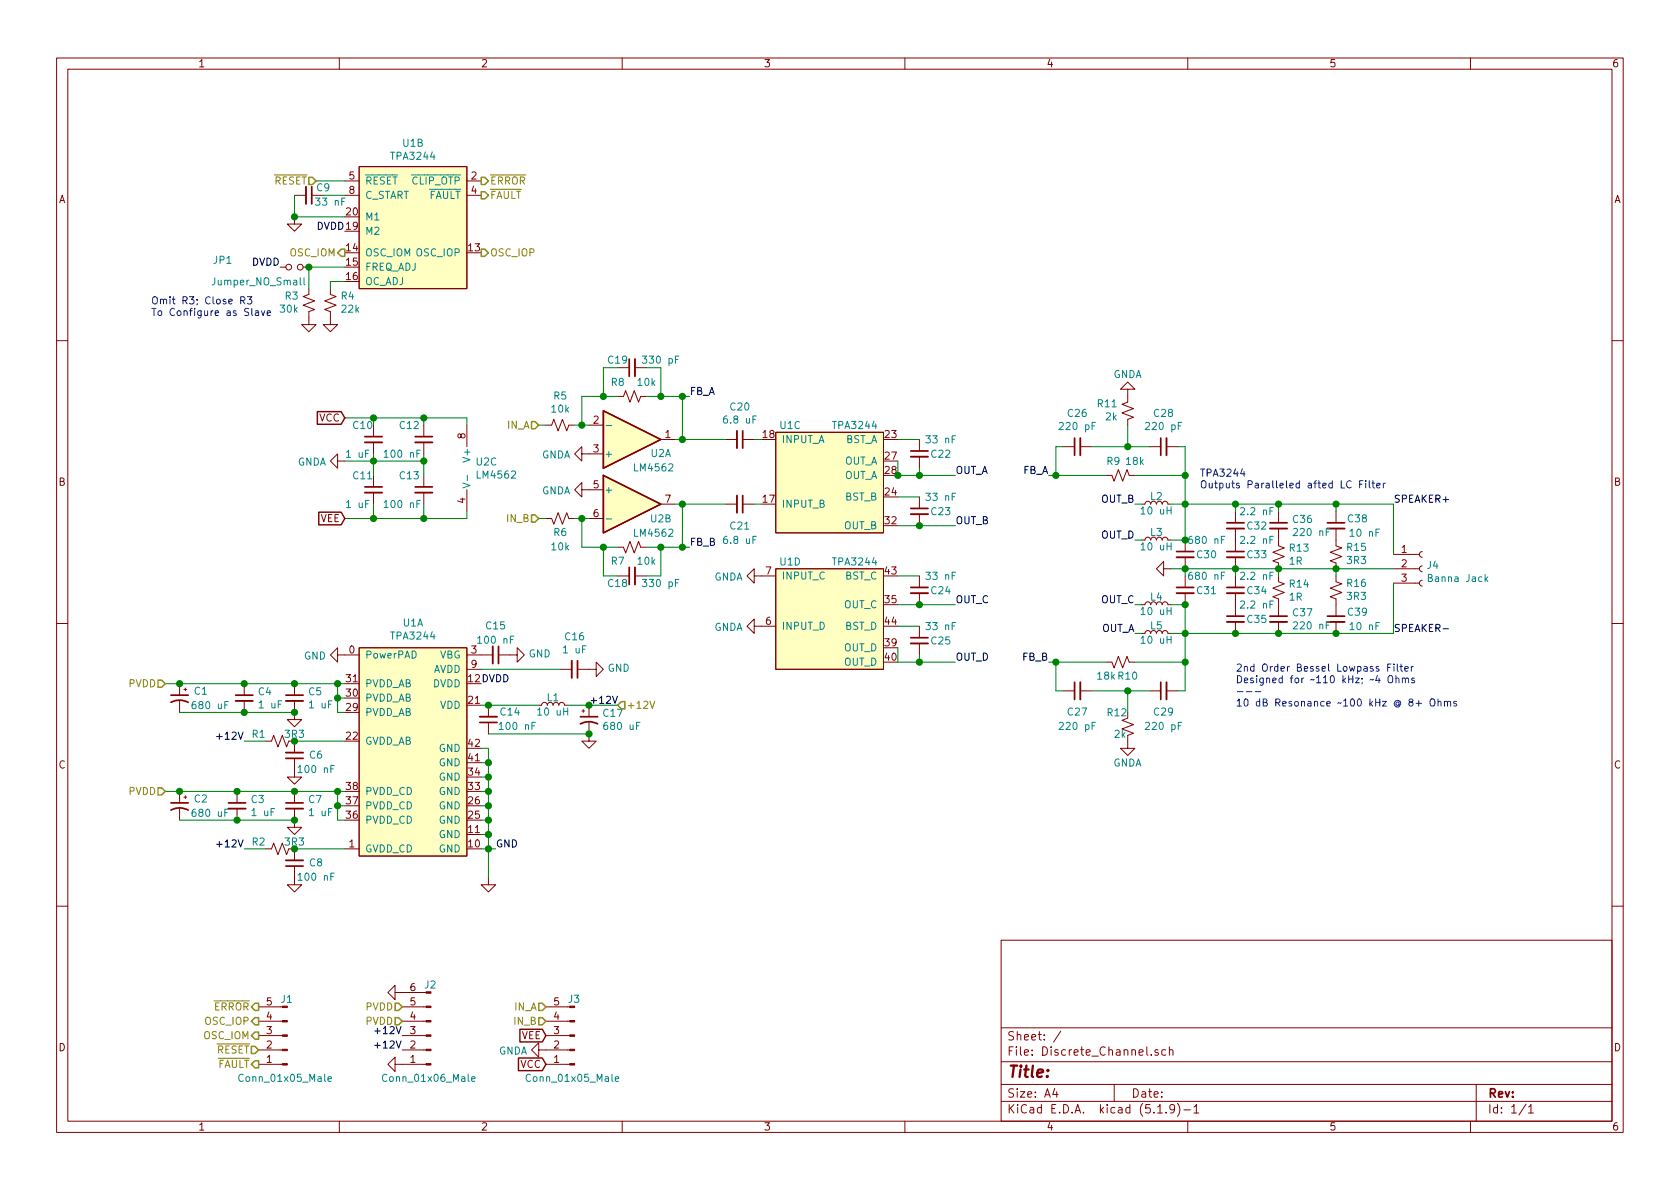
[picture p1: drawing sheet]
<svg xmlns="http://www.w3.org/2000/svg" width="297mm" height="210mm" viewBox="0 0 297 210" stroke-linecap="round" stroke-linejoin="round" font-family="sans-serif">
<g fill="none" stroke="#840000" stroke-width=".18">
<path d="M10 10.3h277v189.9h-277zM12 12.2h273v186.1h-273zM60 10.3v1.9M110 10.3v1.9M160 10.3v1.9M210 10.3v1.9M260 10.3v1.9M52.1 38.3v1.3h1.2l-1.2 1.3-1.3-1.3h1.3M52.1 34.5h2M55.1 34.5h2M61 34.5h2.5M61 32h2.5"/>
<path d="M63.5 29.5h19v21.5h-19zM82.5 34.5h2.6M82.5 32h2.6M49.5 47.2h1M53.6 47.2h1M54.6 51v1.1l-1 .3 2 .8-2 .8 2 .7-1 .4v2.3h1.3l-1.3 1.3-1.3-1.3h1.3M58.4 51v1.1l1 .3-2 .8 2 .8-2 .7 1 .4v2.3h1.3l-1.3 1.3-1.3-1.3h1.3M10 60.2h2M66 75.2v2M66 78.2v2.1M74.9 75.2v2M74.9 78.2v2.1"/>
<path d="M82.5 75.2v3.8M96.5 75.2h1l.4-1 .8 2 .7-2 .8 2 .4-1h1M104.1 75.2h2.6M109.2 70.1h1l.4-1 .8 2 .7-2 .8 2 .4-1h1M109.2 65h2.1M112.3 65h2M116.8 77.7h2.6M128.3 77.7h2M131.3 77.7h2M137.2 76.4h19v17.8h-19zM162.6 77.7v2.1M188 79h2"/>
<path d="M191 79h2M199.4 68.8h1.3l-1.3-1.2-1.3 1.2h1.3v2.3l-1 .4 2 .8-2 .7 2 .8-1 .4v1M203.2 79h2M206.2 79h2.1M285 60.2h2M59.7 81.5v-1.2l-1.3 1.2 1.3 1.3v-1.3h1.3M66 84.1v2M66 87.1v2M74.9 84.1v2M74.9 87.1v2M82.5 86.6v3.8M96.5 91.7h1l.4 1 .8-2 .7 2 .8-2 .4 1h1"/>
<path d="M102.9 86.6v-1.3l-1.3 1.3 1.3 1.3v-1.3h3.8M102.9 80.3v-1.3l-1.3 1.3 1.3 1.2v-1.2h3.8M104.1 91.7h2.6M109.2 96.8h1l.4 1 .8-2 .7 2 .8-2 .4 1h1M116.8 89.1h2.6M128.3 89.1h2M131.3 89.1h2M162.6 80.8v2M162.6 87.9v2M162.6 90.9v2.1M195.6 84.1h1l.4 1 .7-2 .8 2 .8-2 .3 1h1.1M202.4 95.5l.2-.3 .2-.2 .5 .1 .2 .4 .1-.3 .3-.2 .4 .1 .2 .4 .1-.3 .3-.2 .4 .1 .2 .4 .2-.4 .4-.1 .3 .2 .1 .3"/>
<path d="M202.4 89.1l.2-.3 .2-.2 .5 .2 .2 .3 .1-.3 .3-.2 .4 .2 .2 .3 .1-.3 .3-.2 .4 .2 .2 .3 .2-.4 .4-.1 .3 .2 .1 .3M209.5 95.5v2M209.5 98.5v2.1M218.4 90.4v2.1M218.4 93.5v4M218.4 98.5v2.1M226.1 93.5v3l1 .4-2.1 .8 2.1 .7-2.1 .8 1.1 .4v1M226.1 90.4v2.1M236.2 93.5v3l1 .4-2 .8 2 .7-2 .8 1 .4v1M236.2 90.4v2.1M246.4 98h4.6M251.5 97.5l-.3 .1-.2 .4 .1 .3 .4 .2"/>
<path d="M10 110.3h2M59.7 115.8v-1.3l-1.3 1.3 1.3 1.3v-1.3h3.8M63.5 114.5h19v36.9h-19zM82.5 115.8h4.6M82.5 118.4h2.6M88.1 115.8h3.3v-1.3l1.3 1.3-1.3 1.3v-1.3M99.1 118.4h2M102.1 118.4h3.3v-1.3l1.3 1.3-1.3 1.2v-1.2M109.2 101.8h2.1M112.3 101.8h2M133.3 110.7v-1.2l-1.2 1.2 1.2 1.3v-1.3h3.9M133.3 101.8v-1.2l-1.2 1.2 1.2 1.3v-1.3h3.9"/>
<path d="M137.2 100.6h19v17.8h-19zM162.6 101.8v2.1M162.6 104.9v2M162.6 110.7v2.1M162.6 113.8v2M195.6 117.1h1l.4 1 .7-2 .8 2 .8-2 .3 1h1.1M202.4 112l.2-.3 .2-.2 .5 .1 .2 .4 .1-.3 .3-.2 .4 .1 .2 .4 .1-.3 .3-.2 .4 .1 .2 .4 .2-.4 .4-.1 .3 .2 .1 .3M202.4 106.9l.2-.3 .2-.2 .5 .1 .2 .4 .1-.3 .3-.2 .4 .1 .2 .4 .1-.3 .3-.2 .4 .1 .2 .4 .2-.4 .4-.1 .3 .2 .1 .3M205.7 100.6v-1.3l-1.2 1.3 1.2 1.2v-1.2h1.3M209.5 101.8v2.1M209.5 104.9v2M218.4 101.8v2.1"/>
<path d="M218.4 104.9v4.1M218.4 110v2M226.1 101.8v1.1l1 .3-2.1 .8 2.1 .8-2.1 .7 1.1 .4v3.1M226.1 110v2M236.2 101.8v1.1l1 .3-2 .8 2 .8-2 .7 1 .4v3.1M236.2 110v2M246.4 103.1h4.6M246.4 100.6h4.6M251.5 102.6l-.3 .1-.2 .3 .1 .4 .4 .2M251.5 100.1l-.3 .1-.2 .3 .1 .4 .4 .2M285 110.3h2M31.7 120.9v2"/>
<path d="M31.7 123.9v2.1M31.7 139.9v2.1M32.5 121.9h.5M32.8 121.7v.5M41.9 139.9v2.1M43.2 120.9v2M43.2 123.9v2.1M47 131.1h1l.4-1.1 .7 2.1 .8-2.1 .8 2.1 .4-1M52.1 123.9v3.3h1.2l-1.2 1.3-1.3-1.3h1.3M52.1 134.1v3.3h1.2l-1.2 1.3-1.3-1.3h1.3M52.1 120.9v2M52.1 131.1v2"/>
<path d="M52.1 139.9v2.1M86.4 124.7v2M86.4 127.8v2M95.8 124.7l.1-.3 .3-.2 .4 .1 .2 .4 .1-.3 .3-.2 .4 .1 .2 .4 .1-.3 .3-.2 .4 .1 .2 .4 .2-.4 .4-.1 .3 .2 .1 .3M102.9 125.7h.5M103.1 125.5v.5M104.1 127.8v3.3h1.3l-1.3 1.2-1.2-1.2h1.2M104.1 124.7v2M188 122.2h2M191 122.2h2M199.4 127l-1 .4 2 .7-2 .8 2 .8-1 .3M199.4 131.1v1.2h1.3l-1.3 1.3-1.3-1.3h1.3"/>
<path d="M203.2 122.2h2M206.2 122.2h2.1M31.7 143v2M32.5 141h.5M32.8 140.7v.5M41.9 143v2M47 150.1h1l.4-1 .7 2 .8-2 .8 2 .4-1M52.1 143v3.3h1.2l-1.2 1.3-1.3-1.3h1.3M52.1 153.2v3.3h1.2l-1.2 1.2-1.3-1.2h1.3M52.1 150.1v2M61 150.1h2.5M86.4 155.2v1.3h1.2l-1.2 1.2-1.3-1.2h1.3"/>
<path d="M10 160.2h2M45.7 178h4.2M69.8 175.5v-1.3l-1.2 1.3 1.2 1.3v-1.3h5.5M71.1 178h4.2M96.5 178h4.2M177 166.3h108v32h-108zM285 160.2h2M45.7 180.6h4.2M45.7 183.1h4.2M45.7 185.7h4.2M45.7 188.2h4.2M60 198.3v1.9"/>
<path d="M69.8 188.2v-1.3l-1.2 1.3 1.2 1.3v-1.3h5.5M71.1 180.6h4.2M71.1 183.1h4.2M71.1 185.7h4.2M95.2 185.7v-1.3l-1.2 1.3 1.2 1.2v-1.2h5.5M96.5 180.6h4.2M96.5 183.1h4.2M96.5 188.2h4.2M110 198.3v1.9M160 198.3v1.9M177 194.8h108M177 191.8h108"/>
<path d="M177 187.8h108M177 181.8h108M186.5 192.5l-.4 1h1M186.8 193v1M187.6 182.3l-1.3 2M197 191.8v3M203.6 186.5v.1M204.7 196.8h.8M204.7 185.7l-.3-.1-.2 .2 .1 .2 .4 .2v.3h-.5M206.1 185.7l-.4-.1-.3 .3 .1 .6 .2 .1 .4-.1M206.2 196.7v.1M206.8 185.7l.2-.1 .3 .1 .1 .9"/>
<path d="M206.8 185.1v1.5M207.7 196l-.1 .1a.48 .48 0 0 1-.6 .1l-.2-.2 .2-.6a.48 .48 0 0 1 .6 .1 1.27 1.27 0 0 1-.2 1.2l-.4 .1M208.2 195.1a1.71 1.71 0 0 1 0 2.3M209.3 196.3h1.2M210 198.3v1.9M211.1 195.8l.4-.5v1.5M211.1 196.8h.9M260 198.3v1.9M261 191.8v6.5M269.8 195.2l-1.2 2M270.3 195.8l.4-.5v1.5M270.3 196.8h.8"/>
<circle cx="51.1" cy="47.2" r=".51"/>
<circle cx="53.1" cy="47.2" r=".51"/>
</g>
<g fill="none" stroke="#840000" stroke-width=".33">
<path d="M54.1 33v3.1M64.5 78.2h3.1M73.4 78.2h3.1M112.3 63.5v3M130.3 76.2v3M191 77.5v3M206.2 77.5v3M64.5 87.1h3.1M73.4 87.1h3.1M130.3 87.6v3.1M161 90.9h3.1M161 80.8h3.1"/>
<path d="M208 98.5h3.1M216.9 98.5h3.1M216.9 93.5h3.1M224.5 93.5h3.1M234.7 93.5h3M87.1 114.3v3M101.1 116.8v3.1M112.3 100.3v3.1M161 104.9h3.1M161 113.8h3.1M208 104.9h3.1M216.9 104.9h3.1"/>
<path d="M216.9 110h3.1M224.5 110h3.1M234.7 110h3M41.7 123.9h3M50.5 123.9h3.1M50.5 133.1h3.1M84.8 126.7h3.1M191 120.6v3.1M206.2 120.6v3.1M40.4 143h3M50.5 152.1h3.1M50.5 143h3.1"/>
</g>
<g fill="none" stroke="#840000" stroke-width=".3">
<path d="M55.1 33v3.1M64.5 77.2h3.1M73.4 77.2h3.1M111.3 63.5v3M131.3 76.2v3M161 79.8h3.1M190 77.5v3M205.2 77.5v3M64.5 86.1h3.1M73.4 86.1h3.1M131.3 87.6v3.1M161 89.9h3.1"/>
<path d="M208 97.5h3.1M216.9 97.5h3.1M216.9 92.5h3.1M224.5 92.5h3.1M234.7 92.5h3M88.1 114.3v3M102.1 116.8v3.1M111.3 100.3v3.1M161 103.9h3.1M161 112.8h3.1M208 103.9h3.1M216.9 103.9h3.1"/>
<path d="M216.9 109h3.1M224.5 109h3.1M234.7 109h3M30.2 124.2a3.2 3.2 0 0 1 3.1 0M30.2 122.9h3.1M41.7 122.9h3M50.5 122.9h3.1M50.5 134.1h3.1M84.8 127.8h3.1M102.6 128a3.2 3.2 0 0 1 3.1 0M102.6 126.7h3.1M190 120.6v3.1"/>
<path d="M205.2 120.6v3.1M30.2 143.3a3.2 3.2 0 0 1 3.1 0M30.2 142h3.1M40.4 142h3M50.5 142h3.1M50.5 153.2h3.1"/>
</g>
<g fill="#840000" stroke="#840000" stroke-width=".18">
<path d="M100.7 177.9h.9v.3h-.9z"/>
<path d="M100.7 180.5h.9v.2h-.9z"/>
<path d="M100.7 183h.9v.3h-.9z"/>
<path d="M100.7 185.5h.9v.3h-.9z"/>
<path d="M100.7 188.1h.9v.2h-.9z"/>
<path d="M49.9 177.9h.9v.3h-.9z"/>
<path d="M49.9 180.5h.9v.2h-.9z"/>
<path d="M49.9 183h.9v.3h-.9z"/>
<path d="M49.9 185.5h.9v.3h-.9z"/>
<path d="M49.9 188.1h.9v.2h-.9z"/>
<path d="M75.3 175.4h.9v.2h-.9z"/>
<path d="M75.3 177.9h.9v.3h-.9z"/>
<path d="M75.3 180.5h.9v.2h-.9z"/>
<path d="M75.3 183h.9v.3h-.9z"/>
<path d="M75.3 185.5h.9v.3h-.9z"/>
<path d="M75.3 188.1h.9v.2h-.9z"/>
</g>
<path d="M53.7 49.1v1.1l.2 .2M107.2 75.3h1M81.8 85.4l1.3 .4-1.3 .5M82.6 84v1M107.2 91.8h1M262.7 102.4l.4 .4M263.1 102l-.5 .5M58 190.8l.6-.1-.1-.3h-.3l-.2 .2 .1 .6h.4M83.4 190.8l.6-.1-.1-.3h-.3l-.2 .2 .1 .6h.4M108.8 190.8l.6-.1-.1-.3h-.3l-.2 .2 .1 .6h.4" fill="none" stroke="#008484" stroke-width=".18"/>
<g fill="#ffffc2" stroke="#ffffc2" stroke-width=".18">
<path d="M106.7 84.1l10.1 5-10.1 5.1z"/>
<path d="M106.7 72.6l10.1 5.1-10.1 5.1z"/>
<path d="M63.5 29.5h19v21.5h-19z"/>
<path d="M63.5 114.5h19v36.9h-19z"/>
<path d="M137.2 100.6h19v17.8h-19z"/>
<path d="M137.2 76.4h19v17.8h-19z"/>
</g>
<path d="M56.1 72.8h4.2l.7 1.1-.7 1.1h-4.2zM106.7 72.6l10.1 5.1-10.1 5.1zM56.4 90.6h3.9l.7 1.1-.7 1.1h-3.9zM106.7 84.1l10.1 5-10.1 5.1zM91.7 187.1h4.2l.6 1.1-.6 1.1h-4.2zM91.9 182h4l.6 1.1-.6 1.1h-4z" fill="none" stroke="#840000" stroke-width=".25"/>
<g fill="none" stroke="#008400" stroke-width=".18">
<path d="M52.1 34.5v3.8h8.9M55.9 32h5.1M57.1 34.5h3.9M61 49.8h-2.6v1.2M61 47.2h-6.4v3.8M61 73.9h21.5v1.3M66 73.9v1.3M74.9 73.9v1.3M95.2 75.2h1.3M101.6 75.2h2.5M109.2 70.1h-6.3v5.1M109.2 65h-2.5v5.1"/>
<path d="M114.3 70.1h7.6M116.8 65v5.1M119.4 77.7h8.9M120.6 70.1v7.6M133.3 77.7h1.3M158.7 77.7h3.9M188 79h-1.3v5.1M193 79h10.2M199.4 75.2v3.8M208.3 79h1.2v16.5h-2.5M61 81.5h13.9M66 80.3v3.8"/>
<path d="M66 89.1v2.6M74.9 80.3v3.8M74.9 89.1v2.6M82.5 90.4v1.3h-21.5M95.2 91.7h1.3M101.6 91.7h2.5M102.9 91.7v5.1h6.3M106.7 96.8v5h2.5M114.3 96.8h7.6M116.8 96.8v5h-2.5M119.4 89.1h8.9M120.6 89.1v7.7"/>
<path d="M133.3 89.1h1.3M158.7 81.5v2.6h10.2M158.7 87.9h3.9M158.7 93h10.2M162.6 82.8v1.3M185.4 84.1h10.2M200.7 84.1h8.8M200.7 89.1h1.2M200.7 95.5h1.2M207 89.1h39.4v8.9M218.4 89.1v1.3M226.1 89.1v1.3"/>
<path d="M236.2 89.1v1.3M85.1 118.4h14M158.7 114.5v2.6h10.2M158.7 101.8h3.9M158.7 110.7h3.9M158.7 106.9h10.2M162.6 115.8v1.3M185.4 117.1h10.2M186.7 117.1v5.1h1.3M200.7 117.1h8.8M200.7 112h1.2M200.7 106.9h1.2"/>
<path d="M207 106.9h2.5v15.3h-1.2M207 100.6h39.4M209.5 100.6v1.2M218.4 100.6v1.2M226.1 100.6v1.2M236.2 100.6v1.2M246.4 103.1v8.9h-39.4M29.2 139.9h31.8M29.2 120.9h31.8M31.7 126h20.4M43.2 131.1h3.8M52.1 131.1h8.9"/>
<path d="M59.7 139.9v5.1h1.3M59.7 123.4h1.3M59.7 120.9v5.1h1.3M85.1 132.3h1.3v22.9M85.1 124.7h10.1M85.1 139.9h1.3M85.1 134.9h1.3M85.1 137.4h1.3M86.4 129.8h17.7M100.3 124.7h8.9M193 122.2h10.2M199.4 122.2v3.8"/>
<path d="M31.7 145h20.4M43.2 150.1h3.8M52.1 150.1h8.9M59.7 142.5h1.3M85.1 145h1.3M85.1 147.6h1.3M85.1 150.1h2.5M85.1 142.5h1.3"/>
</g>
<g fill="none" stroke="#848400" stroke-width=".25">
<path d="M54.6 31.4h.6l.7 .6-.7 .6h-.6zM85.1 31.4h.6l.7 .6-.7 .6h-.6zM85.1 33.9h.6l.7 .6-.7 .7h-.6zM59.7 44.7l.6-.6h.7v1.2h-.7zM85.1 44.1h.6l.7 .6-.7 .6h-.6zM94 74.5h.6l.6 .7-.6 .6h-.6zM94 91.1h.6l.6 .6-.6 .6h-.6zM27.9 120.3h.7l.6 .6-.6 .6h-.7zM27.9 139.3h.7l.6 .6-.6 .7h-.7zM109.9 124.1h.6v1.2h-.6l-.7-.6zM45.1 177.4h.6v1.3h-.6l-.7-.7zM69.8 177.4h.7l.6 .6-.6 .7h-.7z"/>
<path d="M69.8 180h.7l.6 .6-.6 .6h-.7zM95.2 180h.7l.6 .6-.6 .6h-.7zM95.2 177.4h.7l.6 .6-.6 .7h-.7zM44.4 185h.7l.6 .7-.6 .6h-.7zM44.4 188.2l.7-.6h.6v1.2h-.6zM44.4 180.6l.7-.6h.6v1.2h-.6zM45.1 182.5h.6v1.3h-.6l-.7-.7z"/>
</g>
<path d="M114.9 124l.4 1.3 .5-1.3" fill="none" stroke="#848400" stroke-width=".18"/>
<path d="M255.1 111.2h1M38.3 130.2h1M108.3 123.1l.4 1.3 .5-1.3M38.3 149.3h1M66.2 182.3h1M66.2 184.9h1" fill="none" stroke="#000" stroke-width=".18"/>
<g fill="none" stroke="#0000c2" stroke-width=".18">
<path d="M42.6 53.1l.7-.1v-.4l-.7-.1v1.2M42.9 53.1l.4 .6M43.7 52.5h.8l-.4 .5 .3 .1 .1 .4-.2 .2-.6-.1M45.2 55h.5v.8M45.7 55.3h-.4l-.2 .2 .2 .3 .4-.1M46.2 55l.3 .8 .3-.8M47.2 55.4l.6-.1v-.3h-.4l-.2 .1 .1 .6h.5M219.7 82.9l-.3 .9h.7M238.9 85.1a.6 .6 0 0 0-.9 .4 .6 .6 0 0 0 .6 .8l.3-.1M240.4 85.6h.4M241 85h-.6v1.3M241.5 85v.1"/>
<path d="M241.5 85.4v.9M242.1 85v1.1l.2 .2M242.6 85.4h.5M242.7 85v1.1l.4 .2M243.4 85.8l.6-.1v-.2l-.4-.1-.2 .2 .1 .6h.5M244.6 85.4v.9M244.9 85.4l-.2 .1-.1 .2M243.5 119.4l-.3 .9h.8M243.8 119.9v.8M245.4 118h.4M245.5 119.7a.45 .45 0 0 1 .7 0 .88 .88 0 0 1-.3 1h-.3a1.07 1.07 0 0 1-.1-1zM245.9 117.4h-.5v1.3"/>
<path d="M246.5 117.4v.1M246.5 117.9v.8M246.8 119.5v1.2M247 117.4v1.1l.2 .2M247.5 117.9h.5M247.7 117.4v1.1l.3 .2M248 119.9v.8M248.4 118.3l.6-.1-.1-.3h-.3l-.2 .1v.6h.5M249.5 117.9v.8M249.9 117.9l-.4 .2M250.1 120l-.3-.1-.2 .2 .1 .2 .4 .1v.3h-.5M218.8 122.3h1"/>
<path d="M220.4 122.3h.9M221.9 122.3h1M246.8 120l.2-.1 .3 .1v.7M248 120l.1-.1 .3 .1 .1 .7M248.5 120.1l.2-.2 .3 .1v.7M250.4 124.4h.9M250.9 123.9v1M252.9 123.8a.45 .45 0 0 1 .7 0 .88 .88 0 0 1-.2 1.1l-.4-.1a1.07 1.07 0 0 1-.1-1zM254.3 124.1l.1-.1 .3 .1 .1 .8M254.3 123.6v1.3M255.4 124.1l.2-.1 .3 .1v.8M255.4 124v.9"/>
<path d="M255.9 124.2l.2-.2 .3 .1 .1 .8M257.5 124.1l-.3-.1-.2 .2 .1 .2 .4 .1v.3h-.5"/>
</g>
<g fill="#008400" stroke="#008400" stroke-width=".25">
<circle cx="31.8" cy="139.9" r=".51"/>
<circle cx="226.1" cy="100.6" r=".51"/>
<circle cx="209.6" cy="95.5" r=".51"/>
<circle cx="43.2" cy="126" r=".51"/>
<circle cx="43.2" cy="120.9" r=".51"/>
<circle cx="59.7" cy="139.9" r=".51"/>
<circle cx="59.7" cy="120.9" r=".51"/>
<circle cx="31.8" cy="120.9" r=".51"/>
<circle cx="209.6" cy="100.6" r=".51"/>
<circle cx="209.6" cy="106.9" r=".51"/>
<circle cx="209.6" cy="112" r=".51"/>
<circle cx="218.4" cy="112" r=".51"/>
<circle cx="209.6" cy="89.1" r=".51"/>
<circle cx="226.1" cy="89.1" r=".51"/>
<circle cx="218.4" cy="89.1" r=".51"/>
<circle cx="226.1" cy="112" r=".51"/>
<circle cx="86.4" cy="150.1" r=".51"/>
<circle cx="86.4" cy="134.9" r=".51"/>
<circle cx="86.4" cy="137.4" r=".51"/>
<circle cx="54.6" cy="47.2" r=".51"/>
<circle cx="86.4" cy="139.9" r=".51"/>
<circle cx="86.4" cy="142.5" r=".51"/>
<circle cx="86.4" cy="145" r=".51"/>
<circle cx="86.4" cy="147.6" r=".51"/>
<circle cx="59.7" cy="123.4" r=".51"/>
<circle cx="162.6" cy="106.9" r=".51"/>
<circle cx="52.1" cy="131.1" r=".51"/>
<circle cx="162.6" cy="84.1" r=".51"/>
<circle cx="162.6" cy="117.1" r=".51"/>
<circle cx="59.7" cy="142.5" r=".51"/>
<circle cx="158.8" cy="84.1" r=".51"/>
<circle cx="104.1" cy="129.8" r=".51"/>
<circle cx="52.1" cy="38.3" r=".51"/>
<circle cx="218.4" cy="100.6" r=".51"/>
<circle cx="102.9" cy="75.2" r=".51"/>
<circle cx="209.6" cy="117.1" r=".51"/>
<circle cx="74.9" cy="81.5" r=".51"/>
<circle cx="186.7" cy="84.1" r=".51"/>
<circle cx="186.7" cy="117.1" r=".51"/>
<circle cx="236.2" cy="112" r=".51"/>
<circle cx="236.2" cy="100.6" r=".51"/>
<circle cx="74.9" cy="91.7" r=".51"/>
<circle cx="236.2" cy="89.1" r=".51"/>
<circle cx="66" cy="81.5" r=".51"/>
<circle cx="106.7" cy="70.1" r=".51"/>
<circle cx="120.7" cy="77.7" r=".51"/>
<circle cx="116.8" cy="70.1" r=".51"/>
<circle cx="120.7" cy="70.1" r=".51"/>
<circle cx="102.9" cy="91.7" r=".51"/>
<circle cx="106.7" cy="96.8" r=".51"/>
<circle cx="120.7" cy="89.1" r=".51"/>
<circle cx="116.8" cy="96.8" r=".51"/>
<circle cx="52.1" cy="139.9" r=".51"/>
<circle cx="162.6" cy="93" r=".51"/>
<circle cx="52.1" cy="150.1" r=".51"/>
<circle cx="52.1" cy="120.9" r=".51"/>
<circle cx="52.1" cy="126" r=".51"/>
<circle cx="66" cy="91.7" r=".51"/>
<circle cx="41.9" cy="139.9" r=".51"/>
<circle cx="66" cy="73.9" r=".51"/>
<circle cx="41.9" cy="145" r=".51"/>
<circle cx="120.7" cy="96.8" r=".51"/>
<circle cx="74.9" cy="73.9" r=".51"/>
<circle cx="52.1" cy="145" r=".51"/>
<circle cx="86.4" cy="124.7" r=".51"/>
<circle cx="104.1" cy="124.7" r=".51"/>
<circle cx="199.4" cy="79" r=".51"/>
<circle cx="199.4" cy="122.2" r=".51"/>
<circle cx="209.6" cy="84.1" r=".51"/>
</g>
<text font-size="2.8" fill="#840000" x="178" y="190.5">Title:</text>
<g font-size="2.1" fill="#840000">
<text x="178" y="184">Sheet: /</text>
<text x="178" y="186.7">File: Discrete_Channel.sch</text>
<text x="178" y="196.9">KiCad E.D.A. kicad (5.1.9)-1</text>
<text x="178" y="194.1">Size: A4</text>
<text x="200" y="194.1">Date:</text>
<text x="263" y="194.1">Rev:</text>
<text x="263" y="196.9">Id: 1/1</text>
</g>
<g font-size="1.8" fill="#840000">
<text x="35" y="11.9">1</text>
<text x="85" y="11.9">2</text>
<text x="135" y="11.9">3</text>
<text x="185" y="11.9">4</text>
<text x="235" y="11.9">5</text>
<text x="285" y="11.9">6</text>
<text x="10.4" y="35.9">A</text>
<text x="61.7" y="31.7">5</text>
<text x="61.7" y="34.3">8</text>
<text x="83.3" y="31.7">2</text>
<text x="83.3" y="34.3">4</text>
<text x="285.4" y="35.9">A</text>
<text x="61.3" y="38.1">20</text>
<text x="61.3" y="44.4">14</text>
<text x="61.3" y="47">15</text>
<text x="82.9" y="44.4">13</text>
<text x="61.3" y="49.5">16</text>
<text x="56.4" y="74.5">VCC</text>
<text x="82.3" y="77.6" transform="rotate(-90 82.3 77.6)">8</text>
<text x="104.9" y="74.9">2</text>
<text x="117.6" y="77.5">1</text>
<text x="134.9" y="77.5">18</text>
<text x="156.5" y="77.5">23</text>
<text x="104.9" y="80">3</text>
<text x="156.5" y="81.3">27</text>
<text x="156.5" y="83.8">28</text>
<text x="10.4" y="85.9">B</text>
<text x="82.3" y="89" transform="rotate(-90 82.3 89)">4</text>
<text x="104.9" y="86.4">5</text>
<text x="117.6" y="88.9">7</text>
<text x="134.9" y="88.9">17</text>
<text x="156.5" y="87.6">24</text>
<text x="285.4" y="85.9">B</text>
<text x="56.6" y="92.3">VEE</text>
<text x="104.9" y="91.4">6</text>
<text x="156.5" y="92.7">32</text>
<text x="135.4" y="101.6">7</text>
<text x="156.5" y="101.6">43</text>
<text x="247.8" y="97.8">1</text>
<text x="247.8" y="100.3">2</text>
<text x="156.5" y="106.7">35</text>
<text x="247.8" y="102.9">3</text>
<text x="135.4" y="110.5">6</text>
<text x="156.5" y="110.5">44</text>
<text x="61.7" y="115.6">0</text>
<text x="83.3" y="115.6">3</text>
<text x="83.3" y="118.1">9</text>
<text x="156.5" y="114.3">39</text>
<text x="156.5" y="116.8">40</text>
<text x="61.3" y="125.7">29</text>
<text x="61.3" y="123.2">30</text>
<text x="61.3" y="120.6">31</text>
<text x="82.9" y="124.5">21</text>
<text x="61.3" y="130.8">22</text>
<text x="10.4" y="135.9">C</text>
<text x="82.9" y="137.2">34</text>
<text x="82.9" y="134.6">41</text>
<text x="82.9" y="132.1">42</text>
<text x="285.4" y="135.9">C</text>
<text x="61.3" y="142.2">37</text>
<text x="61.3" y="139.7">38</text>
<text x="82.9" y="142.2">26</text>
<text x="82.9" y="139.7">33</text>
<text x="61.3" y="144.8">36</text>
<text x="61.7" y="149.9">1</text>
<text x="82.9" y="149.9">10</text>
<text x="82.9" y="147.3">11</text>
<text x="82.9" y="144.8">25</text>
<text x="47.1" y="177.8">5</text>
<text x="72.5" y="177.8">5</text>
<text x="72.5" y="175.3">6</text>
<text x="97.9" y="177.8">5</text>
<text x="10.4" y="185.9">D</text>
<text x="47.1" y="185.4">2</text>
<text x="47.1" y="182.9">3</text>
<text x="47.1" y="180.3">4</text>
<text x="72.5" y="185.4">2</text>
<text x="72.5" y="182.9">3</text>
<text x="72.5" y="180.3">4</text>
<text x="92.2" y="183.8">VEE</text>
<text x="97.9" y="185.4">2</text>
<text x="97.9" y="182.9">3</text>
<text x="97.9" y="180.3">4</text>
<text x="285.4" y="185.9">D</text>
<text x="47.1" y="188">1</text>
<text x="72.5" y="188">1</text>
<text x="92" y="188.8">VCC</text>
<text x="97.9" y="188">1</text>
<text x="35" y="199.9">1</text>
<text x="85" y="199.9">2</text>
<text x="135" y="199.9">3</text>
<text x="185" y="199.9">4</text>
<text x="235" y="199.9">5</text>
<text x="285" y="199.9">6</text>
</g>
<g font-size="1.8" fill="#008484">
<text x="69.3" y="28.3">TPA3244</text>
<text x="71.3" y="26">U1B</text>
<text x="56" y="33.8">C9</text>
<text x="64.5" y="32.6">RESET</text>
<text x="64.5" y="35.2">C_START</text>
<text x="72.9" y="32.6">CLIP_OTP</text>
<text x="75.7" y="35.2">FAULT</text>
<text x="56.1" y="36.4">33 nF</text>
<text x="64.5" y="41.5">M2</text>
<text x="64.5" y="39">M1</text>
<text x="37.8" y="46.7">JP1</text>
<text x="64.5" y="45.3">OSC_IOM OSC_IOP</text>
<text x="64.5" y="47.9">FREQ_ADJ</text>
<text x="37.9" y="50.5">Jumper_NO_Small</text>
<text x="50.4" y="53">R3</text>
<text x="60.4" y="53">R4</text>
<text x="64.5" y="50.4">OC_ADJ</text>
<text x="49.6" y="55.3">30k</text>
<text x="60.5" y="55.3">22k</text>
<text x="107.6" y="64.3">C19</text>
<text x="97.9" y="70.7">R5</text>
<text x="108.1" y="68.2">R8</text>
<text x="112.8" y="68.2">10k</text>
<text x="196.8" y="66.8">GNDA</text>
<text x="62.5" y="75.9">C10</text>
<text x="70.7" y="75.9">C12</text>
<text x="97.6" y="73">10k</text>
<text x="128.3" y="74.9">6.8 uF</text>
<text x="129.2" y="72.6">C20</text>
<text x="137.9" y="75.9">U1C</text>
<text x="147.4" y="75.9">TPA3244</text>
<text x="187.7" y="76">220 pF</text>
<text x="188.8" y="73.7">C26</text>
<text x="194.1" y="72">R11</text>
<text x="195.5" y="74.3">2k</text>
<text x="202.9" y="76">220 pF</text>
<text x="204.1" y="73.7">C28</text>
<text x="52.6" y="82.3">GNDA</text>
<text x="61.4" y="80.9">1 uF</text>
<text x="68.3" y="80.9">100 nF</text>
<text x="83.2" y="81.3" transform="rotate(-90 83.2 81.3)">V+</text>
<text x="84.3" y="82.3">U2C</text>
<text x="95.8" y="81.1">GNDA</text>
<text x="106.8" y="80.9">+</text>
<text x="112.3" y="83.4">LM4562</text>
<text x="115.1" y="80.8">U2A</text>
<text x="138.2" y="78.4">INPUT_A</text>
<text x="149.2" y="82.2">OUT_A</text>
<text x="149.4" y="78.4">BST_A</text>
<text x="164" y="78.4">33 nF</text>
<text x="164.7" y="80.9">C22</text>
<text x="195.7" y="82.2">R9</text>
<text x="199.2" y="82.2">18k</text>
<text x="61.4" y="89.8">1 uF</text>
<text x="62.5" y="84.8">C11</text>
<text x="68.3" y="89.8">100 nF</text>
<text x="70.7" y="84.8">C13</text>
<text x="84.5" y="84.6">LM4562</text>
<text x="95.8" y="87.4">GNDA</text>
<text x="106.8" y="87.2">+</text>
<text x="138.2" y="89.8">INPUT_B</text>
<text x="149.2" y="84.7">OUT_A</text>
<text x="149.4" y="88.5">BST_B</text>
<text x="164" y="88.6">33 nF</text>
<text x="203.5" y="88.4">L2</text>
<text x="97.9" y="94.8">R6</text>
<text x="112.3" y="94.9">LM4562</text>
<text x="115.1" y="92.4">U2B</text>
<text x="129.2" y="93.6">C21</text>
<text x="149.2" y="93.6">OUT_B</text>
<text x="164.7" y="91.1">C23</text>
<text x="202" y="91">10 uH</text>
<text x="203.5" y="94.8">L3</text>
<text x="219.7" y="91.1">2.2 nF</text>
<text x="220.6" y="93.6">C32</text>
<text x="228.7" y="92.5">C36</text>
<text x="229.1" y="94.8">220 nF</text>
<text x="238.4" y="92.4">C38</text>
<text x="239" y="94.9">10 nF</text>
<text x="97.6" y="97.3">10k</text>
<text x="108.1" y="99.9">R7</text>
<text x="112.8" y="99.9">10k</text>
<text x="128.3" y="96.2">6.8 uF</text>
<text x="137.9" y="100">U1D</text>
<text x="147.4" y="100">TPA3244</text>
<text x="202" y="97.3">10 uH</text>
<text x="210.5" y="96.2">680 nF</text>
<text x="211.7" y="98.7">C30</text>
<text x="219.7" y="96.2">2.2 nF</text>
<text x="220.6" y="98.7">C33</text>
<text x="228" y="99.9">1R</text>
<text x="228.1" y="97.6">R13</text>
<text x="238.2" y="97.4">R15</text>
<text x="238.2" y="99.7">3R3</text>
<text x="252.4" y="100.6">J4</text>
<text x="107.6" y="103.8">C18</text>
<text x="114" y="103.8">330 pF</text>
<text x="126.2" y="102.7">GNDA</text>
<text x="138.2" y="102.5">INPUT_C</text>
<text x="149.2" y="107.6">OUT_C</text>
<text x="149.4" y="102.5">BST_C</text>
<text x="164" y="102.5">33 nF</text>
<text x="164.7" y="105.1">C24</text>
<text x="203.5" y="106.2">L4</text>
<text x="210.5" y="102.5">680 nF</text>
<text x="211.7" y="105.1">C31</text>
<text x="219.7" y="107.6">2.2 nF</text>
<text x="219.7" y="102.5">2.2 nF</text>
<text x="220.6" y="105.1">C34</text>
<text x="228" y="106.2">1R</text>
<text x="228.1" y="103.9">R14</text>
<text x="238.2" y="103.8">R16</text>
<text x="238.2" y="106.1">3R3</text>
<text x="252.9" y="102.9">Banna Jack</text>
<text x="69.3" y="113.1">TPA3244</text>
<text x="71.3" y="110.8">U1A</text>
<text x="84.8" y="113.8">100 nF</text>
<text x="86" y="111.3">C15</text>
<text x="100" y="113.2">C16</text>
<text x="126.2" y="111.6">GNDA</text>
<text x="138.2" y="111.4">INPUT_D</text>
<text x="149.4" y="111.4">BST_D</text>
<text x="164" y="111.4">33 nF</text>
<text x="164.7" y="114">C25</text>
<text x="202" y="113.8">10 uH</text>
<text x="202" y="108.8">10 uH</text>
<text x="203.5" y="111.3">L5</text>
<text x="220.6" y="110.2">C35</text>
<text x="228.7" y="109">C37</text>
<text x="229.1" y="111.3">220 nF</text>
<text x="238.4" y="108.9">C39</text>
<text x="239" y="111.4">10 nF</text>
<text x="53.7" y="116.6">GND</text>
<text x="64.5" y="116.5">PowerPAD</text>
<text x="76.5" y="119">AVDD</text>
<text x="77.7" y="116.5">VBG</text>
<text x="93.5" y="116.3">GND</text>
<text x="99.8" y="115.5">1 uF</text>
<text x="107.4" y="118.8">GND</text>
<text x="149.2" y="115.2">OUT_D</text>
<text x="149.2" y="117.7">OUT_D</text>
<text x="34.3" y="125.4">680 uF</text>
<text x="34.4" y="122.9">C1</text>
<text x="45.7" y="123">C4</text>
<text x="46" y="125.3">1 uF</text>
<text x="54.6" y="123">C5</text>
<text x="54.9" y="125.3">1 uF</text>
<text x="64.5" y="124.1">PVDD_AB</text>
<text x="64.5" y="121.5">PVDD_AB</text>
<text x="76.5" y="121.5">DVDD</text>
<text x="77.8" y="125.3">VDD</text>
<text x="96.8" y="124">L1</text>
<text x="194.1" y="120.2">18k R10</text>
<text x="44.6" y="130.5">R1</text>
<text x="50.4" y="130.5">3R3</text>
<text x="64.5" y="131.7">GVDD_AB</text>
<text x="64.5" y="126.6">PVDD_AB</text>
<text x="88.5" y="126.5">C14</text>
<text x="88.6" y="129.1">100 nF</text>
<text x="95.4" y="126.5">10 uH</text>
<text x="106.7" y="126.8">C17</text>
<text x="107.1" y="129.1">680 uF</text>
<text x="187.7" y="129.1">220 pF</text>
<text x="188.8" y="126.5">C27</text>
<text x="195.9" y="126.7">R12</text>
<text x="197.1" y="130.5">2k</text>
<text x="202.9" y="129.1">220 pF</text>
<text x="204.1" y="126.5">C29</text>
<text x="53.1" y="136.7">100 nF</text>
<text x="54.8" y="134.2">C6</text>
<text x="77.6" y="135.5">GND</text>
<text x="77.6" y="133">GND</text>
<text x="196.8" y="135.6">GNDA</text>
<text x="34.4" y="141.9">C2</text>
<text x="44.4" y="142">C3</text>
<text x="54.6" y="142">C7</text>
<text x="64.5" y="143.1">PVDD_CD</text>
<text x="64.5" y="140.6">PVDD_CD</text>
<text x="77.6" y="143.1">GND</text>
<text x="77.6" y="140.6">GND</text>
<text x="77.6" y="138">GND</text>
<text x="34.3" y="144.4">680 uF</text>
<text x="44.6" y="149.5">R2</text>
<text x="44.7" y="144.3">1 uF</text>
<text x="50.4" y="149.5">3R3</text>
<text x="54.9" y="144.3">1 uF</text>
<text x="64.5" y="145.7">PVDD_CD</text>
<text x="77.6" y="148.2">GND</text>
<text x="77.6" y="145.7">GND</text>
<text x="53.1" y="155.7">100 nF</text>
<text x="54.8" y="153.2">C8</text>
<text x="64.5" y="150.7">GVDD_CD</text>
<text x="77.6" y="150.7">GND</text>
<text x="49.7" y="177.3">J1</text>
<text x="75.1" y="174.8">J2</text>
<text x="100.5" y="177.3">J3</text>
<text x="42.7" y="191.3">Conn_01x05_Male</text>
<text x="68.1" y="191.3">Conn_01x06_Male</text>
<text x="88.1" y="186.5">GNDA</text>
<text x="93.5" y="191.3">Conn_01x05_Male</text>
</g>
<g font-size="1.8" fill="#848400">
<text x="48.5" y="32.6">RESET</text>
<text x="86.6" y="32.6">ERROR</text>
<text x="86.6" y="35.2">FAULT</text>
<text x="51.3" y="45.3">OSC_IOM</text>
<text x="86.6" y="45.3">OSC_IOP</text>
<text x="89.7" y="75.8">IN_A</text>
<text x="89.7" y="92.3">IN_B</text>
<text x="22.8" y="121.5">PVDD</text>
<text x="110.7" y="125.3">+12V</text>
<text x="22.8" y="140.6">PVDD</text>
<text x="37.8" y="178.7">ERROR</text>
<text x="64.7" y="178.7">PVDD</text>
<text x="91" y="178.7">IN_A</text>
<text x="36" y="183.8">OSC_IOM</text>
<text x="36.3" y="181.2">OSC_IOP</text>
<text x="64.7" y="181.2">PVDD</text>
<text x="91" y="181.2">IN_B</text>
<text x="38.3" y="186.3">RESET</text>
<text x="38.4" y="188.8">FAULT</text>
</g>
<g font-size="1.8">
<text x="56" y="40.6">DVDD19</text>
<text x="44.5" y="47">DVDD</text>
<text x="121.9" y="69.8">FB_A</text>
<text x="168.9" y="83.8">OUT_A</text>
<text x="180.8" y="83.8">FB_A</text>
<text x="194.7" y="88.9">OUT_B</text>
<text x="246.4" y="88.9">SPEAKER+</text>
<text x="168.9" y="92.7">OUT_B</text>
<text x="194.7" y="95.2">OUT_D</text>
<text x="121.9" y="96.5">FB_B</text>
<text x="168.9" y="106.7">OUT_C</text>
<text x="194.7" y="106.7">OUT_C</text>
<text x="194.7" y="111.8">OUT_A</text>
<text x="246.4" y="111.8">SPEAKER-</text>
<text x="168.9" y="116.8">OUT_D</text>
<text x="180.8" y="116.8">FB_B</text>
<text x="82.9" y="120.6">12DVDD</text>
<text x="104.1" y="124.5">+12V</text>
<text x="39" y="130.8">+12V</text>
<text x="39" y="149.9">+12V</text>
<text x="87.6" y="149.9">GND</text>
<text x="66.9" y="182.9">+12V</text>
<text x="66.9" y="185.4">+12V</text>
</g>
<g font-size="1.8" fill="#0000c2">
<text x="26.7" y="53.8">Omit R3; Close R3</text>
<text x="26.7" y="55.9">To Configure as Slave</text>
<text x="212.1" y="84.3">TPA3244</text>
<text x="212.1" y="86.4">Outputs Paralleled afted LC Filter</text>
<text x="218.4" y="118.8">2nd Order Bessel Lowpass Filter</text>
<text x="218.4" y="120.8">Designed for 110 kHz; 4 Ohms</text>
<text x="218.4" y="124.9">10 dB Resonance 100 kHz @ 8+ Ohms</text>
</g>
<text font-size="1.8" fill="#008400" x="114" y="64.3">330 pF</text>
</svg>
